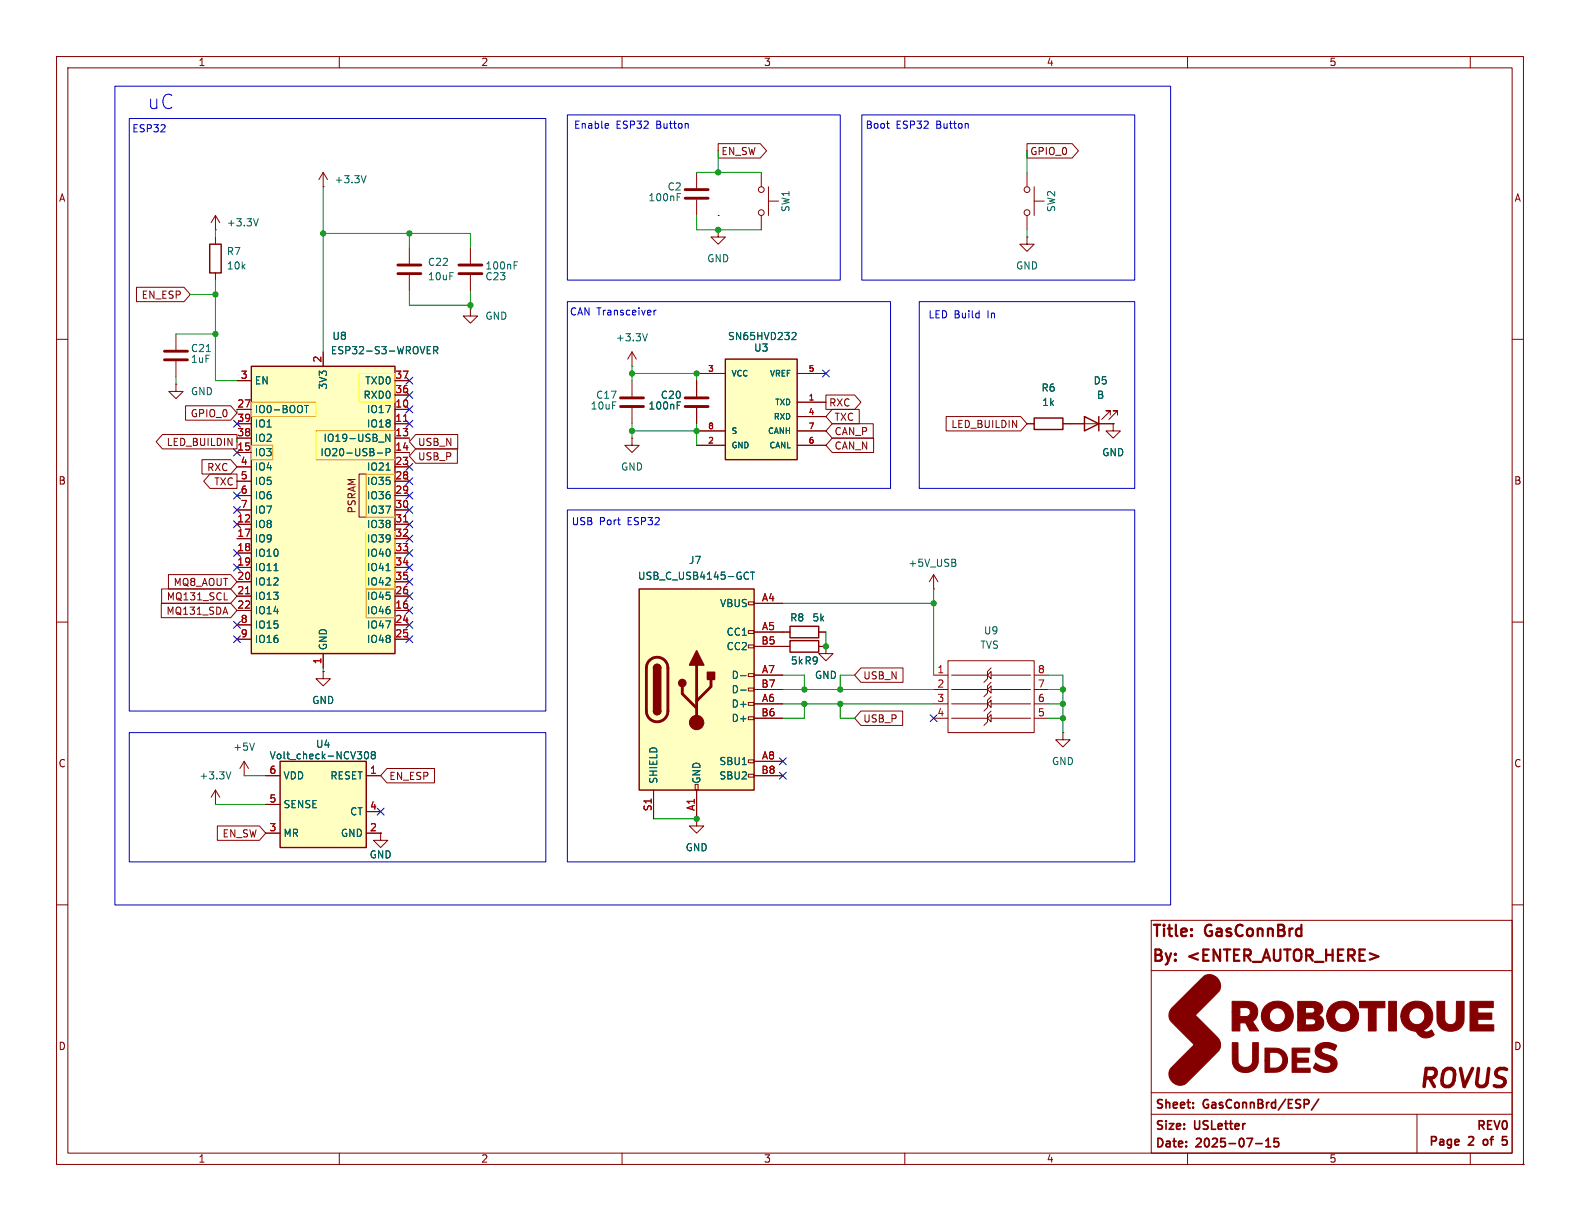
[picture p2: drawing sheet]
<svg xmlns="http://www.w3.org/2000/svg" width="279mm" height="216mm" viewBox="0 0 279 216" stroke-linecap="round" stroke-linejoin="round" font-family="sans-serif">
<g fill="none" stroke="#840000" stroke-width=".18">
<path d="M10 10h259.4v195.9h-259.4zM12 12h255.4v191.9h-255.4zM60 10v2M110 10v2M160 10v2M210 10v2M260 10v2M123.2 30.5v2.8M123.2 35.3v2.8M72.4 43.8v2.8M72.4 48.6v2.8M83.2 54.6v1.3h1.3l-1.3 1.3-1.3-1.3h1.3"/>
<path d="M83.2 54.6h.1M10 60h2M31.1 67.9v1.3h1.3l-1.3 1.3-1.3-1.3h1.3M31.1 67.9h.1M111.8 77.5v1.2h1.2l-1.2 1.3-1.3-1.3h1.3M111.8 77.5h.1M111.8 67.3v2.8M111.8 72.1v2.8M189.2 74.9h7.6M196.3 73.4v-.8h-.7h.7l-1.5 1.6M197.6 73.4v-.8h-.8h.8l-1.5 1.6M267.4 60h2"/>
<path d="M10 110h2M146 114.3v1.3h1.3l-1.3 1.2-1.2-1.2h1.2M146 114.3h.1M267.4 110h2M10 160h2M203.6 162.7h63.8v41.2h-63.8zM203.6 171.6h63.7M267.4 160h2M203.6 197h63.7M203.6 193.2h63.7M250.6 197v6.9M60 203.9v2"/>
<path d="M110 203.9v2M160 203.9v2M210 203.9v2M260 203.9v2"/>
</g>
<path d="M233.2 194.4l-1.3 1.9M222.1 202.2h1.1M223.8 202.8h.9M223.8 201.7l.5-.4v1.5M226.1 201.3h-.8v.7l.2-.1h.5l.1 .2v.5l-.3 .2-.5-.2M265.6 202.3l.6 .2M266.4 201h-.7l-.1 .7 .6-.2" fill="none" stroke="#840000" stroke-width=".3"/>
<g fill="none" stroke="#840000" stroke-width=".4">
<path d="M204 163.5h1.2M204.6 163.5v2M205.3 168.1l-.3-.2h-.7v2M205.8 163.5l-.1 .1 .1 .1M205.8 163.5l.1 .1-.1 .1M205.8 163.5v.2M206.8 163.5v1.7M207.9 163.5v1.7M213.7 167.9h-.9v2M214.2 163.6a.72 .72 0 0 0-.9 .2M215.7 167.9v2l-1.1-2v2M216.4 167.9h1.2"/>
<path d="M217 167.9v2M219.2 167.9h-1v2M219.7 163.7a.69 .69 0 0 0-1 .1M221.1 168.1l-.3-.2h-.8v2M223.3 169.9l.6-2 .7 2M225.3 167.9v1.6M226.4 167.9v1.6M227 163.7l-.3-.2h-.7v2M227.1 167.9h1.1M227.7 167.9v2M228.9 168.2a.68 .68 0 0 1 1.1 0M230.1 163.5v2"/>
<path d="M232 168.1l-.3-.2h-.7v2M234.5 167.9v2M235.7 167.9v2M237.6 167.9h-1v2M239.5 168.1l-.3-.2h-.8v2M241.4 167.9h-1v2"/>
</g>
<g fill="#840000" stroke="#840000" stroke-width=".18">
<path d="M207.3 178.1l3.9-3.8a7.6 7.6 0 0 1 2.1-1.9 1.99 1.99 0 0 1 2.4 1.2 1.99 1.99 0 0 1-.9 2.5l-3.4 3.4 3.4 3.4a2.07 2.07 0 0 1 .1 3.5l-3.2 3.2a8.1 8.1 0 0 1-2.7 2.3 1.98 1.98 0 0 1-2.2-1.3 1.98 1.98 0 0 1 .9-2.4l3.5-3.5-2.3-2.2a8 8 0 0 1-2.2-2.5 1.93 1.93 0 0 1 .6-1.9z"/>
<path d="M217.9 184.4h1v3.4a1.34 1.34 0 0 0 1.7 .9 1.34 1.34 0 0 0 .9-1.7v-2.6h1v3.5a2.43 2.43 0 0 1-4 1.2 4.1 4.1 0 0 1-.6-3.1z"/>
<path d="M233 184.8a2.78 2.78 0 0 1 3.4 .2l-.4 .8a1.96 1.96 0 0 0-2.3-.3 .7 .7 0 0 0 .8 .9l.5 .2a1.54 1.54 0 0 1 1.4 1.7 1.54 1.54 0 0 1-1.8 1.3h-.1a3.3 3.3 0 0 1-2.3-.8l.5-.8a2.16 2.16 0 0 0 2.5 .5 .71 .71 0 0 0-.7-1l-.5-.2a1.45 1.45 0 0 1-1.3-.9 1.45 1.45 0 0 1 .3-1.6z"/>
<path d="M223.7 185.3h1a2.33 2.33 0 0 1 2.8 3 2.55 2.55 0 0 1-2.8 1.3h-1v-2.1h.8v1.4h.6a1.44 1.44 0 0 0 1.7-1.4 1.44 1.44 0 0 0-1.7-1.4h-.6v1.4h-.8z"/>
<path d="M228.5 185.3h3.1v.8h-2.3v1h2.1v.7h-2.1v1.1h2.4v.7h-3.2z"/>
<path d="M248.5 177.8a2.82 2.82 0 0 1 3.6-.4 2.82 2.82 0 0 1 1 3.4 3.1 3.1 0 0 1-1.4 1.4 .94 .94 0 0 0 1.5-.1l.3 .6a.22 .22 0 0 1 .1 .3 .22 .22 0 0 1-.2 .2 1.95 1.95 0 0 1-3-.8 2.7 2.7 0 0 1-2.7-2.7h1.4a1.45 1.45 0 0 0 1.6 1.4 1.45 1.45 0 0 0 1.3-1.6 1.45 1.45 0 0 0-1.7-1.3 1.47 1.47 0 0 0-1.2 1.5h-1.4a2.46 2.46 0 0 1 .8-1.9z"/>
<path d="M223.9 177.8a2.89 2.89 0 0 1 3-.6 2.89 2.89 0 0 1 1.8 2.5 2.83 2.83 0 0 1-2.8 2.7 2.83 2.83 0 0 1-2.8-2.7h1.4a1.46 1.46 0 0 0 2 1.3 1.46 1.46 0 0 0 .4-2.4 1.41 1.41 0 0 0-1.6-.3 1.41 1.41 0 0 0-.8 1.4h-1.4a2.48 2.48 0 0 1 .8-1.9z"/>
<path d="M235.4 177.8a2.81 2.81 0 0 1 3.6-.3 2.81 2.81 0 0 1 .9 3.5 2.87 2.87 0 0 1-3.1 1.3 2.87 2.87 0 0 1-2.2-2.7h1.4a1.45 1.45 0 0 0 1.9 1.5 1.45 1.45 0 0 0 .6-2.3 1.41 1.41 0 0 0-1.5-.5 1.41 1.41 0 0 0-1 1.3h-1.4a2.41 2.41 0 0 1 .8-1.8z"/>
<path d="M254.1 177.1h1.4v2.1a1.54 1.54 0 0 0 .8 2 1.13 1.13 0 0 0 1.2-1.6v-2.5h1.4v3.2a2.16 2.16 0 0 1-2.8 2 2.37 2.37 0 0 1-2-2.9z"/>
<path d="M217.9 177.1h1.2a4 4 0 0 1 2.7 .4 1.96 1.96 0 0 1-.3 3.1l1.1 1.7h-1.6l-.7-1.4h-1v1.4h-1.4v-3.3h1.4v.8h.5a.9 .9 0 0 0 1-.2 .9 .9 0 0 0 .3-.9l-.2-.3-.3-.2h-1.3v.8h-1.4z"/>
<path d="M229.5 177.1h1.4a3.1 3.1 0 0 1 2.9 .7 1.17 1.17 0 0 1-.7 1.7 1.41 1.41 0 0 1 1 1.7 1.41 1.41 0 0 1-1.6 1.1h-3v-1.6h1.4v.5h.8a.6 .6 0 0 0 .8-.2 .6 .6 0 0 0-.1-.8l-1.5-.1v.6h-1.4v-2.1h1.4v.5h1.2a.55 .55 0 0 0 .3-.7 .55 .55 0 0 0-.8-.3h-.7v.5h-1.4z"/>
<path d="M240.4 177.1h4.5v1.1h-1.6v4.1h-1.3v-4.1h-1.6z"/>
<path d="M245.6 177.1h1.3v5.2h-1.3z"/>
<path d="M260 177.1h4.1v1.1h-2.8v.9h2.5v1.1h-2.5v1h2.9v1.1h-4.2z"/>
<circle cx="269.4" cy="205.9" r=".01"/>
</g>
<path d="M121.2 33.5h4M121.2 35.1h4M70.4 46.9h4M70.4 48.4h4M109.7 70.4h4.1M109.7 71.9h4.1" fill="none" stroke="#840000" stroke-width=".51"/>
<path d="M191.8 73.7l2.5 1.2-2.5 1.3zM194.3 73.7v2.5" fill="none" stroke="#840000" stroke-width=".25"/>
<path d="M119.8 34.8h.4" fill="none" stroke="#006464" stroke-width=".18"/>
<g fill="#ffffc2">
<path d="M44.4 64.8h25.4v50.8h-25.4z"/>
<path d="M44.4 71.1h11.5v2.6h-11.5z"/>
<path d="M44.4 78.7h3.9v2.6h-3.9z"/>
<path d="M55.9 76.2h13.9v5.1h-13.9z"/>
<path d="M63.5 66h6.3v5.1h-6.3z"/>
<path d="M64.8 83.8h5v7.6h-5z"/>
<path d="M64.8 94h5v10.1h-5z"/>
<path d="M64.8 104.1h5v5.1h-5z"/>
</g>
<path d="M37.1 43.2h2v5.1h-2zM44.4 64.8h25.4v50.8h-25.4zM139.7 110.7h5.1v2.1h-5.1z" fill="none" stroke="#840000" stroke-width=".25"/>
<g fill="none" stroke="#840000" stroke-width=".18">
<path d="M38.1 38.1l-.8 1.3M38.1 38.1l.8 1.3M38.1 38.1v2.5M57.1 33h.1M57.1 30.5v2.5M57.1 30.5l-.7 1.3M57.1 30.5l.8 1.3M38.1 40.6h.1M38.1 41.9v1.3M38.1 48.3v1.2M127 40.6v1.3h1.3l-1.3 1.3-1.3-1.3h1.3M127 40.6h.1"/>
<path d="M41.9 67.3h2.5M41.9 72.4h2.5M41.9 74.9h2.5M41.9 77.5h2.5M57.1 62.2v2.6M69.8 67.3h2.6M69.8 72.4h2.6M69.8 74.9h2.6M69.8 77.5h2.6M69.8 69.9h2.6M41.9 80h2.5M41.9 82.6h2.5"/>
<path d="M41.9 85.1h2.5M41.9 87.6h2.5M41.9 90.2h2.5M41.9 92.7h2.5M41.9 95.3h2.5M41.9 97.8h2.5M64.8 83.8h-1.3v7.6h1.3M69.8 80h2.6M69.8 82.6h2.6M69.8 85.1h2.6M69.8 87.6h2.6M69.8 90.2h2.6"/>
<path d="M69.8 92.7h2.6M69.8 95.3h2.6M69.8 97.8h2.6M41.9 100.3h2.5M41.9 102.9h2.5M41.9 105.4h2.5M41.9 108h2.5M41.9 110.5h2.5M41.9 113h2.5M57.1 115.6v2.5M69.8 100.3h2.6M69.8 102.9h2.6"/>
<path d="M69.8 105.4h2.6M69.8 108h2.6M69.8 110.5h2.6M69.8 113h2.6M138.4 111.8h1.3M144.8 111.8h1.2"/>
</g>
<path d="M44.4 71.1h11.5v2.6h-11.5zM44.4 78.7h3.9v2.6h-3.9zM55.9 76.2h13.9v5.1h-13.9zM64.8 83.8h5v7.6h-5zM64.8 104.1h5v5.1h-5z" fill="none" stroke="#f90" stroke-width=".18"/>
<path d="M63.5 66h6.3v5.1h-6.3zM64.8 94h5v10.1h-5z" fill="none" stroke="#ff0" stroke-width=".18"/>
<g fill="none" stroke="#006464" stroke-width=".18">
<path d="M45.7 38.7l-.4 1.2M64.7 31.1l-.4 1.2M53.8 71.7h.8M54.2 71.7v1.3M66.9 78.2h1M68.3 80l.6-.1 .1-.2-.1-.3-.6-.1v1.3M68.9 76.8v1.2l-.7-1.2v1.2M75.6 61.9h.4M75.6 62.6h.6M75.6 61.3h.6M76.7 62l.6-.1 .1-.2v-.3l-.7-.1v1.3M77 62l.4 .6"/>
<path d="M66.7 80.1h1M68.3 83.1h.7M48.4 100.9h.8M68.3 100.9h.7"/>
</g>
<path d="M71.4 74.5h.7M71.4 92.3h.7M43.4 105h.7" fill="none" stroke="#a90000" stroke-width=".18"/>
<path d="M113 104.1h20.3v35.6h-20.3z" fill="#ffffc2"/>
<g fill="none" stroke="#840000" stroke-width=".18">
<path d="M134.6 30.5v2.5M134.6 38.1v2.5M135.9 35.6h1.8M135.9 33v5.1M181.6 30.5v2.5M181.6 38.1v2.5M182.9 35.6h1.8M182.9 33v5.1M181.6 41.9v1.3h1.3l-1.3 1.3-1.3-1.3h1.3M181.6 41.9h.1M123.2 67.3v2.8M123.2 72.1v2.8"/>
<path d="M181.6 74.9h1.3M188 74.9h1.2M196.8 74.9v1.3h1.3l-1.3 1.3-1.2-1.3h1.2M196.8 74.9h.1M132.3 106.4h1v.5h-1zM132.3 111.5h1v.5h-1zM132.3 114h1v.6h-1zM132.3 119.1h1v.5h-1zM133.3 106.7h5.1M133.3 111.8h5.1M133.3 114.3h6.4M133.3 119.4h5.1"/>
<path d="M144.8 114.3h1.2M165.1 104.1h.1M165.1 119.4h2.5M165.1 101.6l-.8 1.3M165.1 101.6l.8 1.3M165.1 101.6v2.5M167.6 116.8h15.3v12.7h-15.3zM168.3 119.4h6.3M174.6 119.4v.6l-.6 .7M175.3 118.1l-.7 .6v.7M175.3 118.7v1.3l-.7-.6zM175.3 119.4h6.9"/>
<path d="M182.9 119.4h2.5M115.6 139.7v5.1M122.9 138.7h.5v1h-.5zM123.2 139.7v5.1M132.3 121.7h1v.5h-1zM132.3 124.2h1v.5h-1zM132.3 126.7h1v.6h-1zM132.3 134.4h1v.5h-1zM132.3 136.9h1v.5h-1zM133.3 121.9h5.1M133.3 124.5h5.1M133.3 127h5.1"/>
<path d="M133.3 134.6h5.1M133.3 137.2h5.1M165.1 121.9h2.5M165.1 124.5h2.5M165.1 127h2.5M168.3 121.9h6.3M168.3 124.5h6.3M168.3 127h6.3M174.6 121.9v.7l-.6 .6M174.6 124.5v.6l-.6 .6M174.6 127v.6l-.6 .7M175.3 120.7l-.7 .6v.6"/>
<path d="M175.3 121.3v1.3l-.7-.7zM175.3 123.2l-.7 .6v.7M175.3 123.8v1.3l-.7-.6zM175.3 125.7l-.7 .7v.6M175.3 126.4v1.2l-.7-.6zM175.3 121.9h6.9M175.3 124.5h6.9M175.3 127h6.9M182.9 121.9h2.5M182.9 124.5h2.5M182.9 127h2.5M188 129.5v1.3h1.2l-1.2 1.3-1.3-1.3h1.3"/>
<path d="M188 129.5h.1M123.2 144.8v1.3h1.3l-1.3 1.2-1.3-1.2h1.3M123.2 144.8h.1"/>
<circle cx="134.6" cy="37.6" r=".51"/>
<circle cx="134.6" cy="33.5" r=".51"/>
<circle cx="181.6" cy="33.5" r=".51"/>
<circle cx="181.6" cy="37.6" r=".51"/>
</g>
<path d="M182.9 73.9h5.1v2h-5.1zM113 104.1h20.3v35.6h-20.3zM115.6 118.1a.64 .64 0 0 1 .6-.6 .64 .64 0 0 1 .6 .6M139.7 113.3h5.1v2h-5.1zM115.6 125.7a.64 .64 0 0 0 .6 .7 .64 .64 0 0 0 .6-.7" fill="none" stroke="#840000" stroke-width=".25"/>
<path d="M121.2 70.4h4M121.2 71.9h4M114.9 116.8a1.9 1.9 0 0 1 2-.4 1.9 1.9 0 0 1 1.2 1.7v7.6a1.91 1.91 0 0 1-1.9 1.9 1.91 1.91 0 0 1-1.9-1.9v-7.7l.2-.7zM123.2 117.6v10.2M120.6 121.4v1.3l2.6 2.5M125.7 120.1v1.3l-2.5 2.6" fill="none" stroke="#840000" stroke-width=".51"/>
<g fill="#840000" stroke="#840000" stroke-width=".25">
<path d="M115.6 118.1h1.2v7.6h-1.2z"/>
<path d="M115.8 117.7a.64 .64 0 0 1 .6-.2 .64 .64 0 0 1 .4 .6h-1.2z"/>
<path d="M115.6 125.7h1.2a.64 .64 0 0 1-.6 .7 .64 .64 0 0 1-.6-.7z"/>
<path d="M123.2 115.1l1.3 2.5h-2.6z"/>
<path d="M125.1 118.9h1.3v1.2h-1.3z"/>
<circle cx="120.6" cy="120.8" r=".63"/>
</g>
<circle cx="123.2" cy="127.8" r="1.27" fill="#840000" stroke="#840000" stroke-width=".18"/>
<path d="M119.8 71.7h.4M168.7 99.5l.3 .2v.3l-.2 .1M168.9 98.9l.1 .2-.1 .3M131 119.5h.9M132 101.2l.4 .1M132.4 102.3l-.4 .1M132.7 101.2h.7M133.1 101.2v1.2M131 122h.9" fill="none" stroke="#006464" stroke-width=".18"/>
<path d="M128.3 63.5h12.7v17.8h-12.7z" fill="#ffffc2"/>
<path d="M128.3 63.5h12.7v17.8h-12.7z" fill="none" stroke="#840000" stroke-width=".25"/>
<path d="M111.8 64.8h.1M111.8 62.2l-.8 1.3M111.8 62.2l.7 1.3M111.8 62.2v2.6M123.2 66h5.1M123.2 76.2h5.1M123.2 78.7h5.1M141 66h5M141 76.2h5M141 78.7h5M141 71.1h5M141 73.7h5" fill="none" stroke="#840000" stroke-width=".18"/>
<path d="M114.5 59l-.4 1.3M140.2 58.8h.4l.2 .3-.8 1h.8" fill="none" stroke="#006464" stroke-width=".18"/>
<path d="M49.5 134.6h15.3v15.3h-15.3z" fill="#ffffc2"/>
<path d="M49.5 134.6h15.3v15.3h-15.3z" fill="none" stroke="#840000" stroke-width=".25"/>
<g fill="none" stroke="#840000" stroke-width=".18">
<path d="M127 25.4h7.4l1.2 1.3-1.2 1.2h-7.4zM181.6 25.4h8l1.1 1.3-1.1 1.2h-8zM24.1 50.8h8.4l1.2 1.3-1.2 1.2h-8.4zM31.1 59.1v2.7M83.2 43.8v2.8M83.2 48.6v2.8M28.7 76.8h13.2v2.6h-13.2l-1.1-1.3zM31.1 63.9v2.8M32.8 71.8h8l1.1 1.2-1.1 1.3h-8zM41.9 67.3h2.5M41.9 72.4h2.5M41.9 74.9h2.5"/>
<path d="M41.9 77.5h2.5M57.1 62.2v2.6M69.8 67.3h2.6M69.8 72.4h2.6M69.8 74.9h2.6M69.8 77.5h2.6M69.8 69.9h2.6M73.5 76.8h7.4v2.6h-7.4l-1.1-1.3zM73.5 79.4h7.4v2.5h-7.4l-1.1-1.3zM123.2 67.3v2.8M123.2 72.1v2.8M123.2 66h5.1"/>
<path d="M123.2 76.2h5.1M123.2 78.7h5.1M141 66h5M141 76.2h5M141 78.7h5M141 71.1h5M141 73.7h5M146 69.8h5.1l1.1 1.3-1.1 1.3h-5.1zM147.2 74.9h7.2v2.6h-7.2l-1.2-1.3zM147.2 77.5h7.3v2.5h-7.3l-1.2-1.3zM147.2 72.4h4.7v2.5h-4.7l-1.2-1.2zM167.3 73.7h13.2l1.1 1.2-1.1 1.3h-13.2z"/>
<path d="M181.6 74.9h1.3M188 74.9h3.8M194.3 74.9h2.5M196.8 74.9h.1M35.7 81.3h5.1l1.1 1.3-1.1 1.2h-5.1zM37.1 83.8h4.8v2.6h-4.8l-1.1-1.3zM41.9 80h2.5M41.9 82.6h2.5M41.9 85.1h2.5M41.9 87.6h2.5M41.9 90.2h2.5M41.9 92.7h2.5"/>
<path d="M41.9 95.3h2.5M41.9 97.8h2.5M69.8 80h2.6M69.8 82.6h2.6M69.8 85.1h2.6M69.8 87.6h2.6M69.8 90.2h2.6M69.8 92.7h2.6M69.8 95.3h2.6M69.8 97.8h2.6M28.5 106.7h12.3l1.1 1.3-1.1 1.2h-12.3zM28.6 104.1h12.2l1.1 1.3-1.1 1.3h-12.2z"/>
<path d="M29.8 101.6h11l1.1 1.3-1.1 1.2h-11zM39.7 106.1h.6M41.9 100.3h2.5M41.9 102.9h2.5M41.9 105.4h2.5M41.9 108h2.5M41.9 110.5h2.5M41.9 113h2.5M57.1 118.7v1.3h1.3l-1.3 1.3-1.2-1.3h1.2M57.1 118.7h.1M57.1 115.6v2.5M69.8 100.3h2.6"/>
<path d="M69.8 102.9h2.6M69.8 105.4h2.6M69.8 108h2.6M69.8 110.5h2.6M69.8 113h2.6M133.3 106.7h5.1M133.3 111.8h6.4M133.3 114.3h6.4M133.3 119.4h5.1M144.8 111.8h1.2M144.8 114.3h1.2M146 114.3h.1"/>
<path d="M152.2 118.1h7.5v2.6h-7.5l-1.1-1.3zM38.1 139.7l-.8 1.3M38.1 139.7l.8 1.3M38.1 139.7v2.5M43.2 137.2h.1M43.2 134.6l-.8 1.3M43.2 134.6l.7 1.3M43.2 134.6v2.6M47 137.2h2.5M64.8 137.2h2.5M68.4 135.9h8.4v2.5h-8.4l-1.1-1.2zM115.6 139.7v5.1"/>
<path d="M123.2 139.7v5.1M133.3 137.2h5.1M133.3 121.9h5.1M133.3 124.5h5.1M133.3 127h5.1M133.3 134.6h5.1M152.2 125.7h7.4v2.6h-7.4l-1.1-1.3zM38.1 142.2h.1M38.4 146h7.5l1.1 1.3-1.1 1.3h-7.5zM47 142.2h2.5M47 147.3h2.5M64.8 147.3h2.5"/>
<path d="M64.8 143.5h2.5M67.3 147.3v1.3h1.3l-1.3 1.3-1.3-1.3h1.3M67.3 147.3h.1M123.2 144.8h.1"/>
</g>
<g fill="none" stroke="#006464" stroke-width=".18">
<path d="M90.9 46.9h.4M90.9 46.3h.6M140.2 58.8h.4l.2 .3-.8 1h.8M36.5 62.2h.7M53.8 71.7h.8M54.2 71.7v1.3M66.9 78.2h1M68.3 80l.6-.1 .1-.2-.1-.3-.6-.1v1.3M68.9 76.8v1.2l-.7-1.2v1.2M75.6 61.9h.4M75.6 62.6h.6M75.6 61.3h.6"/>
<path d="M76.7 62l.6-.1 .1-.2v-.3l-.7-.1v1.3M77 62l.4 .6M119.8 71.7h.4M66.7 80.1h1M68.3 83.1h.7M48.4 100.9h.8M68.3 100.9h.7M131 119.5h.9M132 101.2l.4 .1M132.4 102.3l-.4 .1M132.7 101.2h.7M133.1 101.2v1.2"/>
<path d="M40.8 136.5l-.4 1.2M45 131.4l-.4 1.3M64.6 133l.1-.1a.68 .68 0 0 1 .5 .6 .68 .68 0 0 1-.5 .7l-.1-.1-.2-.4zM65.9 133.5l-.3-.3 .3-.3h.2l.3 .3-.3 .3M65.9 133.5l-.3 .2 .1 .4 .2 .1 .4-.1 .1-.2v-.2l-.3-.2M65.9 133.5h.2M131 122h.9"/>
</g>
<path d="M81.2 48.4h4M81.2 46.9h4M29.1 62.1h4M29.1 63.6h4" fill="none" stroke="#840000" stroke-width=".51"/>
<g fill="none" stroke="#009600" stroke-width=".18">
<path d="M57.1 33v29.2M123.2 38.1v2.5h11.4M123.2 30.5h11.4M127 26.7v3.8M181.6 26.7v3.8M31.1 59.1h7M33.7 52.1h4.4M38.1 40.6v1.3M38.1 49.5v17.8h3.8M57.1 41.3h26.1v2.5M72.4 41.3v2.5M72.4 51.4v2.6h10.8"/>
<path d="M83.2 51.4v3.2M181.6 40.6v1.3M31.1 66.7v1.2M41.9 72.4v.6M41.9 77.5v.6M72.4 77.5v.6M111.8 66h11.4v1.3M111.8 64.8v2.5M111.8 74.9v2.6M111.8 76.2h11.4M123.2 74.9v3.8M72.4 80v.6"/>
<path d="M57.1 118.1v.6M138.4 119.4h3.8v2.5M138.4 106.7h26.7M146 111.8v2.5M151.1 119.4h-2.5v2.5M165.1 104.1v15.3M185.4 119.4h2.6v10.1M43.2 137.2h3.8M138.4 124.5h26.7M138.4 121.9h26.7M142.2 124.5v2.5h-3.8M148.6 124.5v2.5h2.5"/>
<path d="M185.4 124.5h2.6M185.4 121.9h2.6M185.4 127h2.6M38.1 142.2h8.9M115.6 144.8h7.6"/>
</g>
<g fill="none" stroke="#000084" stroke-width=".18">
<path d="M41.3 74.3l1.2 1.2M41.3 79.4l1.2 1.2M42.5 74.3l-1.2 1.2M42.5 79.4l-1.2 1.2M71.8 71.8l1.2 1.2M71.8 66.7l1.2 1.2M71.8 74.3l1.2 1.2M71.8 69.2l1.2 1.3M73 71.8l-1.2 1.2M73 66.7l-1.2 1.2M73 74.3l-1.2 1.2M73 69.2l-1.2 1.3"/>
<path d="M145.4 65.4l1.3 1.2M146.7 65.4l-1.3 1.2M41.3 97.2l1.2 1.2M41.3 87l1.2 1.2M41.3 89.6l1.2 1.2M41.3 92.1l1.2 1.2M41.3 99.7l1.2 1.2M42.5 97.2l-1.2 1.2M42.5 99.7l-1.2 1.2M42.5 87l-1.2 1.2M42.5 89.6l-1.2 1.2M42.5 92.1l-1.2 1.2"/>
<path d="M71.8 81.9l1.2 1.3M71.8 97.2l1.2 1.2M71.8 84.5l1.2 1.2M71.8 92.1l1.2 1.2M71.8 89.6l1.2 1.2M71.8 94.6l1.2 1.3M71.8 99.7l1.2 1.2M71.8 87l1.2 1.2M73 81.9l-1.2 1.3M73 97.2l-1.2 1.2M73 84.5l-1.2 1.2M73 92.1l-1.2 1.2"/>
<path d="M73 89.6l-1.2 1.2M73 94.6l-1.2 1.3M73 99.7l-1.2 1.2M73 87l-1.2 1.2M41.3 112.4l1.2 1.2M41.3 109.9l1.2 1.2M42.5 112.4l-1.2 1.2M42.5 109.9l-1.2 1.2M71.8 102.3l1.2 1.2M71.8 107.3l1.2 1.3M71.8 104.8l1.2 1.2M71.8 112.4l1.2 1.2"/>
<path d="M71.8 109.9l1.2 1.2M73 102.3l-1.2 1.2M73 107.3l-1.2 1.3M73 104.8l-1.2 1.2M73 112.4l-1.2 1.2M73 109.9l-1.2 1.2M137.8 136.6l1.2 1.2M137.8 134l1.2 1.2M139 136.6l-1.2 1.2M139 134l-1.2 1.2M164.5 126.4l1.2 1.2M165.7 126.4l-1.2 1.2"/>
<path d="M66.7 142.9l1.2 1.2M67.9 142.9l-1.2 1.2"/>
</g>
<g fill="none" stroke="#0000c2" stroke-width=".18">
<path d="M20.3 15.2h186.7v144.8h-186.7zM22.9 21h73.6v104.7h-73.6zM100.3 20.3h48.3v29.2h-48.3zM107.4 21.8l.2 .3-.6 .2M107.6 22.6l-.2 .1M127 38.1h.1M152.4 20.3h48.3v29.2h-48.3zM156.8 21.8h.5M157.1 22.7h.2M100.3 53.3h57.2v33.1h-57.2zM115.7 54.9v.8M116 54.9l-.3 .2"/>
<path d="M162.6 53.3h38.1v33.1h-38.1zM100.3 90.2h100.4v62.2h-100.4zM22.9 129.5h73.6v22.9h-73.6z"/>
</g>
<path d="M71.4 74.5h.7M71.4 92.3h.7M43.4 105h.7" fill="none" stroke="#a90000" stroke-width=".18"/>
<g fill="#009600" stroke="#009600" stroke-width=".18">
<circle cx="123.2" cy="144.8" r=".46"/>
<circle cx="148.6" cy="121.9" r=".46"/>
<circle cx="148.6" cy="124.5" r=".46"/>
<circle cx="188" cy="124.5" r=".46"/>
<circle cx="188" cy="127" r=".46"/>
<circle cx="188" cy="121.9" r=".46"/>
<circle cx="142.2" cy="124.5" r=".46"/>
<circle cx="146" cy="114.3" r=".46"/>
<circle cx="142.2" cy="121.9" r=".46"/>
<circle cx="165.1" cy="106.7" r=".46"/>
<circle cx="111.8" cy="66" r=".46"/>
<circle cx="38.1" cy="52.1" r=".46"/>
<circle cx="57.1" cy="41.3" r=".46"/>
<circle cx="72.4" cy="41.3" r=".46"/>
<circle cx="83.2" cy="54" r=".46"/>
<circle cx="127" cy="30.5" r=".46"/>
<circle cx="127" cy="40.6" r=".46"/>
<circle cx="123.2" cy="66" r=".46"/>
<circle cx="38.1" cy="59.1" r=".46"/>
<circle cx="123.2" cy="76.2" r=".46"/>
<circle cx="111.8" cy="76.2" r=".46"/>
</g>
<text font-size="4.4" fill="#840000" x="250.2" y="193.2">ROVUS</text>
<text font-size="3.5" fill="#0000c2" x="26.1" y="19.5">uC</text>
<g font-size="2.8" fill="#840000">
<text x="203.6" y="166.6">Title:</text>
<text x="213.2" y="166.6">GasConnBrd</text>
<text x="203.6" y="171">By:</text>
<text x="210.4" y="171">&lt;ENTER_AUTOR_HERE&gt;</text>
</g>
<g font-size="2.1" fill="#840000">
<text x="204.2" y="196.4">Sheet:</text>
<text x="212.9" y="196.4">GasConnBrd/ESP/</text>
<text x="204.2" y="200.2">Size:</text>
<text x="204.2" y="203.3">Date:</text>
<text x="211.3" y="200.2">USLetter</text>
<text x="211.7" y="203.3">2025-07-15</text>
<text x="252.4" y="203">Page</text>
<text x="259.6" y="203">2</text>
<text x="260.8" y="200.2">REV0</text>
<text x="262.8" y="203">of</text>
<text x="266.8" y="203">5</text>
</g>
<g font-size="1.8" fill="#840000">
<text x="35" y="11.9">1</text>
<text x="85" y="11.9">2</text>
<text x="135" y="11.9">3</text>
<text x="185" y="11.9">4</text>
<text x="235" y="11.9">5</text>
<text x="127.5" y="27.6">EN_SW</text>
<text x="182.1" y="27.6">GPIO_0</text>
<text x="10.3" y="35.9">A</text>
<text x="267.7" y="35.9">A</text>
<text x="24.9" y="53">EN_ESP</text>
<text x="33.6" y="74">GPIO_0</text>
<text x="146.5" y="72.1">RXC</text>
<text x="147.5" y="77.2">CAN_P</text>
<text x="147.5" y="74.6">TXC</text>
<text x="168.1" y="75.9">LED_BUILDIN</text>
<text x="29.4" y="79.1">LED_BUILDIN</text>
<text x="36.5" y="83.5">RXC</text>
<text x="73.8" y="79.1">USB_N</text>
<text x="73.8" y="81.6">USB_P</text>
<text x="147.5" y="79.7">CAN_N</text>
<text x="10.3" y="85.9">B</text>
<text x="37.8" y="86">TXC</text>
<text x="267.7" y="85.9">B</text>
<text x="63.1" y="90.9" transform="rotate(-90 63.1 90.9)">PSRAM</text>
<text x="29.4" y="106.4">MQ131_SCL</text>
<text x="30.6" y="103.8">MQ8_AOUT</text>
<text x="29.3" y="108.9">MQ131_SDA</text>
<text x="152.6" y="120.3">USB_N</text>
<text x="152.6" y="128">USB_P</text>
<text x="10.3" y="135.9">C</text>
<text x="267.7" y="135.9">C</text>
<text x="68.7" y="138.1">EN_ESP</text>
<text x="39.2" y="148.3">EN_SW</text>
<text x="10.3" y="185.9">D</text>
<text x="267.7" y="185.9">D</text>
<text x="35" y="205.8">1</text>
<text x="85" y="205.8">2</text>
<text x="135" y="205.8">3</text>
<text x="185" y="205.8">4</text>
<text x="235" y="205.8">5</text>
</g>
<g font-size="1.8" fill="#0000c2">
<text x="23.3" y="23.6">ESP32</text>
<text x="101.4" y="23">Enable</text>
<text x="108.9" y="23">ESP32</text>
<text x="116.1" y="23">Button</text>
<text x="153" y="23">Boot</text>
<text x="158.4" y="23">ESP32</text>
<text x="165.7" y="23">Button</text>
<text x="100.7" y="56">CAN Transceiver</text>
<text x="164.1" y="56.5">LED Build</text>
<text x="174.7" y="56.5">In</text>
<text x="101" y="93.1">USB</text>
<text x="106" y="93.1">Port</text>
<text x="111.1" y="93.1">ESP32</text>
</g>
<g font-size="1.8" fill="#006464">
<text x="59.1" y="32.6">+3.3V</text>
<text x="114.6" y="35.8">100nF</text>
<text x="118" y="33.9">C2</text>
<text x="40" y="40.2">+3.3V</text>
<text x="139.8" y="37.6" transform="rotate(-90 139.8 37.6)">SW1</text>
<text x="186.8" y="37.6" transform="rotate(-90 186.8 37.6)">SW2</text>
<text x="40" y="45.3">R7</text>
<text x="40" y="47.9">10k</text>
<text x="75.6" y="47.2">C22</text>
<text x="85.7" y="47.9">100nF</text>
<text x="125" y="46.6">GND</text>
<text x="179.6" y="47.9">GND</text>
<text x="75.6" y="49.8">10uF</text>
<text x="85.7" y="49.8">C23</text>
<text x="85.7" y="56.7">GND</text>
<text x="33.7" y="64.4">1uF</text>
<text x="33.7" y="62.5">C21</text>
<text x="58.4" y="62.8">ESP32-S3-WROVER</text>
<text x="58.7" y="60.3">U8</text>
<text x="108.8" y="60.6">+3.3V</text>
<text x="128.6" y="60.3">SN65HVD232</text>
<text x="133.2" y="62.4">U3</text>
<text x="33.7" y="70.1">GND</text>
<text x="45" y="68.2">EN</text>
<text x="58" y="69" transform="rotate(-90 58 69)">3V3</text>
<text x="64.2" y="70.7">RXD0</text>
<text x="64.5" y="68.2">TXD0</text>
<text x="105.3" y="70.7">C17</text>
<text x="116.7" y="70.7">C20</text>
<text x="184.1" y="69.4">R6</text>
<text x="184.2" y="72">1k</text>
<text x="193.3" y="68.2">D5</text>
<text x="193.9" y="70.7">B</text>
<text x="45" y="73.3">IO0-BOOT</text>
<text x="45" y="75.8">IO1</text>
<text x="64.8" y="73.3">IO17</text>
<text x="64.8" y="75.8">IO18</text>
<text x="104.4" y="72.6">10uF</text>
<text x="114.6" y="72.6">100nF</text>
<text x="45" y="78.3">IO2</text>
<text x="45" y="80.9">IO3</text>
<text x="45" y="83.4">IO4</text>
<text x="56.6" y="80.9">IO20-USB-P</text>
<text x="57.1" y="78.3">IO19-USB_N</text>
<text x="64.8" y="83.4">IO21</text>
<text x="109.7" y="83.4">GND</text>
<text x="194.8" y="80.9">GND</text>
<text x="45" y="86">IO5</text>
<text x="45" y="88.5">IO6</text>
<text x="64.8" y="86">IO35</text>
<text x="64.8" y="88.5">IO36</text>
<text x="45" y="91">IO7</text>
<text x="45" y="93.6">IO8</text>
<text x="64.8" y="91">IO37</text>
<text x="64.8" y="93.6">IO38</text>
<text x="45" y="96.1">IO9</text>
<text x="45" y="98.7">IO10</text>
<text x="45" y="101.2">IO11</text>
<text x="64.8" y="96.1">IO39</text>
<text x="64.8" y="98.7">IO40</text>
<text x="64.8" y="101.2">IO41</text>
<text x="121.7" y="99.9">J7</text>
<text x="160.5" y="100.4">+5V_USB</text>
<text x="45" y="103.7">IO12</text>
<text x="45" y="106.3">IO13</text>
<text x="64.8" y="103.7">IO42</text>
<text x="64.8" y="106.3">IO45</text>
<text x="112.7" y="102.7">USB_C_USB4145-GCT</text>
<text x="127.2" y="107.5">VBUS</text>
<text x="45" y="108.8">IO14</text>
<text x="45" y="111.4">IO15</text>
<text x="45" y="113.9">IO16</text>
<text x="64.8" y="108.8">IO46</text>
<text x="64.8" y="111.4">IO47</text>
<text x="64.8" y="113.9">IO48</text>
<text x="128.4" y="112.6">CC1</text>
<text x="139.6" y="110.1">R8</text>
<text x="143.6" y="110.1">5k</text>
<text x="173.9" y="112.4">U9</text>
<text x="58" y="115.1" transform="rotate(-90 58 115.1)">GND</text>
<text x="128.4" y="115.2">CC2</text>
<text x="139.7" y="117.7">5k R9</text>
<text x="173.3" y="114.9">TVS</text>
<text x="55.1" y="124.7">GND</text>
<text x="129.3" y="120.2">D-</text>
<text x="129.3" y="122.8">D-</text>
<text x="129.3" y="125.3">D+</text>
<text x="144" y="120.2">GND</text>
<text x="129.3" y="127.9">D+</text>
<text x="41.1" y="132.9">+5V</text>
<text x="47.6" y="134.5">Volt_check-NCV308</text>
<text x="55.8" y="132.4">U4</text>
<text x="127.1" y="135.5">SBU1</text>
<text x="185.9" y="135.5">GND</text>
<text x="35.2" y="138">+3.3V</text>
<text x="50" y="138">VDD</text>
<text x="50" y="143.1">SENSE</text>
<text x="58.3" y="138">RESET</text>
<text x="116.4" y="138.7" transform="rotate(-90 116.4 138.7)">SHIELD</text>
<text x="124.1" y="138.7" transform="rotate(-90 124.1 138.7)">GND</text>
<text x="127.1" y="138">SBU2</text>
<text x="50" y="148.2">MR</text>
<text x="60.2" y="148.2">GND</text>
<text x="61.8" y="144.4">CT</text>
<text x="65.3" y="152">GND</text>
<text x="121.2" y="150.7">GND</text>
</g>
<g font-size="1.8" fill="#a90000">
<text x="56.9" y="64.2" transform="rotate(-90 56.9 64.2)">2</text>
<text x="42.5" y="67.1">3</text>
<text x="69.8" y="67.1">37</text>
<text x="69.8" y="69.6">36</text>
<text x="41.9" y="72.1">27</text>
<text x="41.9" y="74.7">39</text>
<text x="41.9" y="77.2">38</text>
<text x="69.8" y="72.1">10</text>
<text x="69.8" y="74.7">11</text>
<text x="69.8" y="77.2">13</text>
<text x="41.9" y="79.8">15</text>
<text x="42.5" y="82.3">4</text>
<text x="69.8" y="79.8">14</text>
<text x="69.8" y="82.3">23</text>
<text x="42.5" y="84.8">5</text>
<text x="42.5" y="87.4">6</text>
<text x="42.5" y="89.9">7</text>
<text x="69.8" y="84.8">28</text>
<text x="69.8" y="87.4">29</text>
<text x="69.8" y="89.9">30</text>
<text x="41.9" y="92.5">12</text>
<text x="41.9" y="95">17</text>
<text x="69.8" y="92.5">31</text>
<text x="69.8" y="95">32</text>
<text x="41.9" y="97.5">18</text>
<text x="41.9" y="100.1">19</text>
<text x="69.8" y="97.5">33</text>
<text x="69.8" y="100.1">34</text>
<text x="41.9" y="102.6">20</text>
<text x="41.9" y="105.2">21</text>
<text x="41.9" y="107.7">22</text>
<text x="69.8" y="102.6">35</text>
<text x="69.8" y="105.2">26</text>
<text x="69.8" y="107.7">16</text>
<text x="134.6" y="106.4">A4</text>
<text x="42.5" y="110.2">8</text>
<text x="42.5" y="112.8">9</text>
<text x="69.8" y="110.2">24</text>
<text x="69.8" y="112.8">25</text>
<text x="134.6" y="111.5">A5</text>
<text x="56.9" y="117.5" transform="rotate(-90 56.9 117.5)">1</text>
<text x="134.5" y="114">B5</text>
<text x="134.6" y="119.1">A7</text>
<text x="165.7" y="119.1">1</text>
<text x="183.4" y="119.1">8</text>
<text x="134.5" y="121.7">B7</text>
<text x="134.6" y="124.2">A6</text>
<text x="165.7" y="121.7">2</text>
<text x="165.7" y="124.2">3</text>
<text x="183.4" y="121.7">7</text>
<text x="183.4" y="124.2">6</text>
<text x="134.5" y="126.7">B6</text>
<text x="165.7" y="126.7">4</text>
<text x="183.4" y="126.7">5</text>
<text x="47.6" y="136.9">6</text>
<text x="65.3" y="136.9">1</text>
<text x="134.5" y="136.9">B8</text>
<text x="134.6" y="134.4">A8</text>
<text x="47.6" y="142">5</text>
<text x="65.3" y="143.3">4</text>
<text x="115.3" y="143.6" transform="rotate(-90 115.3 143.6)">S1</text>
<text x="122.9" y="143.5" transform="rotate(-90 122.9 143.5)">A1</text>
<text x="47.6" y="147.1">3</text>
<text x="65.3" y="147.1">2</text>
</g>
<g font-size="1.4" fill="#a90000">
<text x="125.1" y="65.8">3</text>
<text x="142.9" y="65.8">5</text>
<text x="142.9" y="70.9">1</text>
<text x="125.1" y="75.9">8</text>
<text x="142.9" y="73.4">4</text>
<text x="142.9" y="75.9">7</text>
<text x="125.1" y="78.5">2</text>
<text x="142.9" y="78.5">6</text>
</g>
<g font-size="1.4" fill="#006464">
<text x="129.3" y="66.8">VCC</text>
<text x="136" y="66.8">VREF</text>
<text x="136.9" y="71.9">TXD</text>
<text x="129.3" y="76.9">S</text>
<text x="135.7" y="76.9">CANH</text>
<text x="136.7" y="74.4">RXD</text>
<text x="129.3" y="79.5">GND</text>
<text x="135.9" y="79.5">CANL</text>
</g>
</svg>
